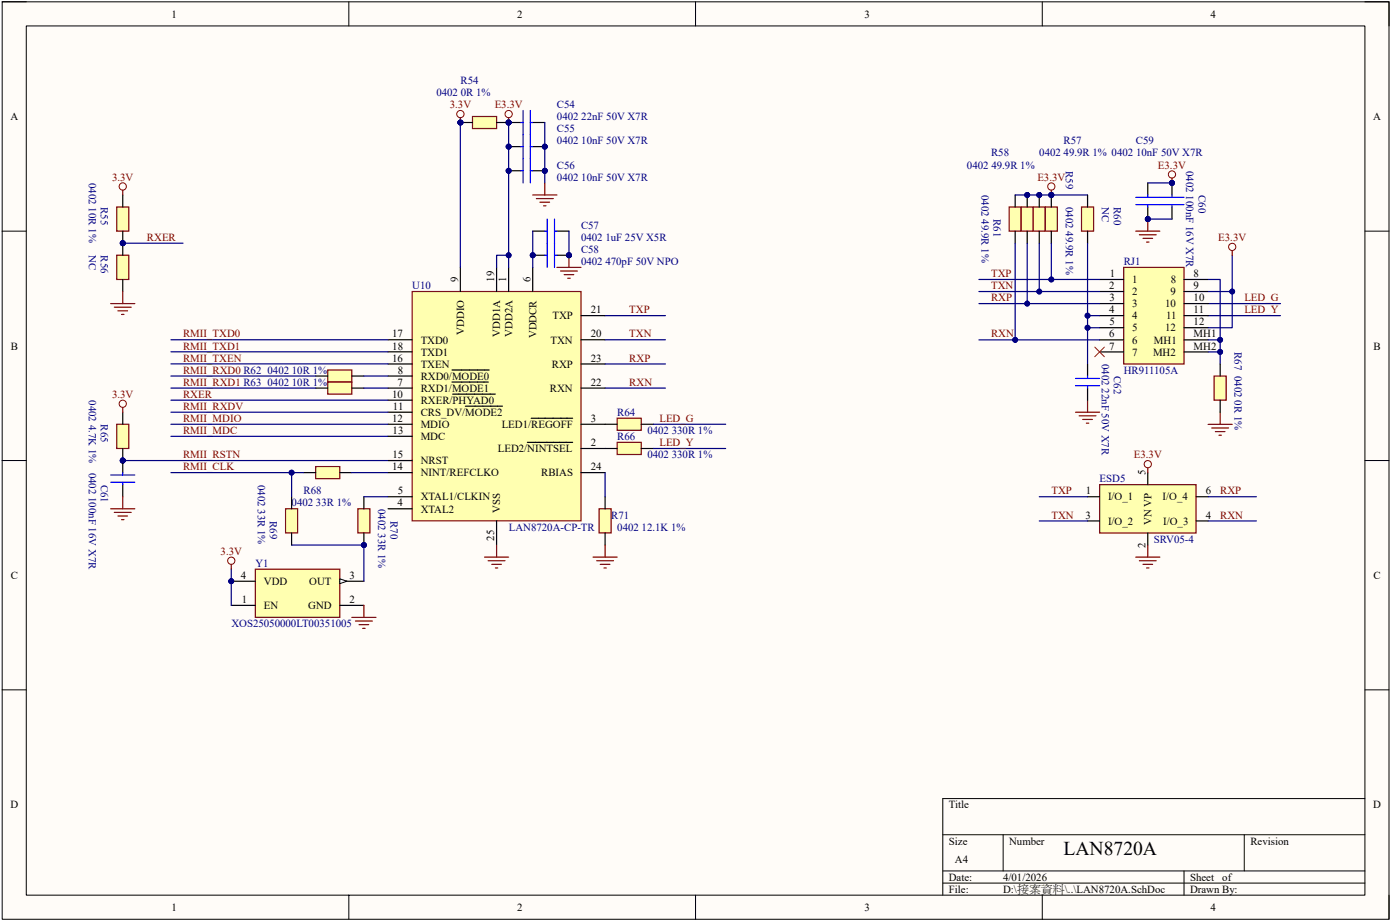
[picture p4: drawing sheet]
<svg xmlns="http://www.w3.org/2000/svg" width="295mm" height="194mm" viewBox="0 0 295 194" stroke-linecap="round" stroke-linejoin="round" font-family="sans-serif">
<path d="M.5 .4h292.4v193.2h-292.4z" fill="#fffcf8"/>
<path d="M.5 .4h292.4v193.2h-292.4z" fill="none" stroke="#000" stroke-width=".21"/>
<path d="M5.5 5.5h282.3v183.1h-282.3z" fill="#fffcf8"/>
<g fill="none" stroke="#000" stroke-width=".21">
<path d="M.4 .4h5.1M5.5 5.5h282.3v183.1h-282.3zM73.5 .4v5.1M146.7 .4v5.1M219.8 .4v5.1M287.8 .4h5.1v5.1M.4 48.7h5.1M287.8 48.7h5.1M.4 97h5.1M287.8 97h5.1M.4 145.3h5.1M287.8 145.3h5.1"/>
<path d="M198.8 175.8h89M211.5 175.8v7.7M262.4 175.8v7.7M287.8 168.2h-89v20.4M73.5 188.6v5M146.7 188.6v5M198.8 183.5h89M198.8 186h89M219.8 188.6v5M249.7 183.5v5.1M292.9 188.6v5"/>
</g>
<path d="M86.9 61.4h35.6v48.3h-35.6z" fill="#ffffb0"/>
<path d="M86.9 61.4h35.6v48.3h-35.6z" fill="none" stroke="#800000" stroke-width=".25"/>
<g fill="none" stroke="#000" stroke-width=".25">
<path d="M97.1 56.3v5.1M104.7 56.3v5.1M107.2 56.3v5.1M112.3 56.3v5.1M81.8 79.2h5.1M81.8 74.1h5.1M81.8 71.6h5.1M81.8 76.7h5.1M95.3 77.9h7.8M122.5 71.6h5.1M122.5 76.7h5.1M122.5 66.5h5.1"/>
<path d="M81.8 89.4h5.1M81.8 81.7h5.1M81.8 84.3h5.1M81.8 86.8h5.1M81.8 97h5.1M81.8 99.6h5.1M81.8 91.9h5.1M95.3 80.5h7.6M95.5 83h8.9M98.1 85.6h7.8M111.2 93.2h9.5M112 88.1h8.7"/>
<path d="M122.5 94.5h5.1M122.5 89.4h5.1M122.5 81.7h5.1M122.5 99.6h5.1M81.8 107.2h5.1M81.8 104.6h5.1M104.7 109.7v5.1"/>
</g>
<path d="M126.3 107.2h2.6v5.1h-2.6z" fill="#ffffb0"/>
<path d="M102.2 117.4h5M102.9 118.1h3.6M103.7 118.9h2M104.5 119.6h.5M104.7 114.8v2.6M125 117.4h5.1M125.8 118.1h3.6M126.3 107.2h2.6v5.1h-2.6zM126.6 118.9h2M127.3 119.6h.5M127.6 114.8v2.6" fill="none" stroke="#800000" stroke-width=".25"/>
<path d="M127.6 104.6v2.6M127.6 112.3v2.5" fill="none" stroke="#000" stroke-width=".25"/>
<path d="M127.6 99.6v5" fill="none" stroke="#000080" stroke-width=".25"/>
<path d="M130.1 93.2h5.1v2.5h-5.1z" fill="#ffffb0"/>
<path d="M130.1 93.2h5.1v2.5h-5.1z" fill="none" stroke="#800000" stroke-width=".25"/>
<path d="M127.6 94.5h2.5M135.2 94.5h2.6" fill="none" stroke="#000" stroke-width=".25"/>
<path d="M130.1 88.1h5.1v2.5h-5.1z" fill="#ffffb0"/>
<path d="M130.1 88.1h5.1v2.5h-5.1z" fill="none" stroke="#800000" stroke-width=".25"/>
<path d="M127.6 89.4h2.5M135.2 89.4h2.6" fill="none" stroke="#000" stroke-width=".25"/>
<path d="M127.6 66.5h12.7M127.6 76.7h12.7M127.6 71.6h12.7M254.7 63.9h15.3M254.7 66.5h15.3M127.6 81.7h12.7M137.8 89.4h15.2M137.8 94.5h15.2" fill="none" stroke="#000080" stroke-width=".25"/>
<path d="M236.9 56.3h12.8v20.4h-12.8z" fill="#ffffb0"/>
<path d="M236.9 56.3h12.8v20.4h-12.8z" fill="none" stroke="#800000" stroke-width=".25"/>
<g fill="none" stroke="#000" stroke-width=".25">
<path d="M231.9 58.9h5M249.7 58.9h5M231.9 61.4h5M231.9 63.9h5M231.9 66.5h5M231.9 69h5M231.9 71.6h5M231.9 74.1h5M249.7 61.4h5M249.7 63.9h5M249.7 66.5h5M249.7 69h5"/>
<path d="M249.7 71.6h5M249.7 74.1h5"/>
</g>
<path d="M259.8 53.8v15.2h-5.1" fill="none" stroke="#000080" stroke-width=".25"/>
<circle cx="259.8" cy="61.4" r=".51" fill="#000080"/>
<circle cx="259.8" cy="61.4" r=".51" fill="none" stroke="#000080" stroke-width=".21"/>
<path d="M254.7 61.4h5.1" fill="none" stroke="#000080" stroke-width=".25"/>
<circle cx="259.8" cy="61.4" r=".51" fill="#000080"/>
<circle cx="259.8" cy="61.4" r=".51" fill="none" stroke="#000080" stroke-width=".21"/>
<path d="M254.7 58.9h2.6v17.8" fill="none" stroke="#000080" stroke-width=".25"/>
<circle cx="257.3" cy="71.6" r=".51" fill="#000080"/>
<circle cx="257.3" cy="71.6" r=".51" fill="none" stroke="#000080" stroke-width=".21"/>
<circle cx="257.3" cy="74.1" r=".51" fill="#000080"/>
<circle cx="257.3" cy="74.1" r=".51" fill="none" stroke="#000080" stroke-width=".21"/>
<path d="M254.7 89.4h5.1M255.5 90.2h3.6M256.3 90.9h2M257 91.7h.5M257.3 86.8v2.6" fill="none" stroke="#800000" stroke-width=".25"/>
<path d="M254.7 71.6h2.6" fill="none" stroke="#000080" stroke-width=".25"/>
<circle cx="257.3" cy="71.6" r=".51" fill="#000080"/>
<circle cx="257.3" cy="71.6" r=".51" fill="none" stroke="#000080" stroke-width=".21"/>
<path d="M254.7 74.1h2.6" fill="none" stroke="#000080" stroke-width=".25"/>
<circle cx="257.3" cy="74.1" r=".51" fill="#000080"/>
<circle cx="257.3" cy="74.1" r=".51" fill="none" stroke="#000080" stroke-width=".21"/>
<path d="M206.4 61.4h25.5" fill="none" stroke="#000080" stroke-width=".25"/>
<circle cx="219.1" cy="61.4" r=".51" fill="#000080"/>
<circle cx="219.1" cy="61.4" r=".51" fill="none" stroke="#000080" stroke-width=".21"/>
<path d="M206.4 63.9h25.5" fill="none" stroke="#000080" stroke-width=".25"/>
<circle cx="216.6" cy="63.9" r=".51" fill="#000080"/>
<circle cx="216.6" cy="63.9" r=".51" fill="none" stroke="#000080" stroke-width=".21"/>
<path d="M206.4 71.6h25.5" fill="none" stroke="#000080" stroke-width=".25"/>
<circle cx="214.1" cy="71.6" r=".51" fill="#000080"/>
<circle cx="214.1" cy="71.6" r=".51" fill="none" stroke="#000080" stroke-width=".21"/>
<path d="M256 79.2h2.5v5.1h-2.5z" fill="#ffffb0"/>
<path d="M256 79.2h2.5v5.1h-2.5z" fill="none" stroke="#800000" stroke-width=".25"/>
<path d="M257.3 76.7v2.5M257.3 84.3v2.5" fill="none" stroke="#000" stroke-width=".25"/>
<path d="M212.8 43.6h2.5v5.1h-2.5z" fill="#ffffb0"/>
<path d="M212.8 43.6h2.5v5.1h-2.5z" fill="none" stroke="#800000" stroke-width=".25"/>
<path d="M214.1 41.1v2.5M214.1 48.7v2.5" fill="none" stroke="#000" stroke-width=".25"/>
<circle cx="216.6" cy="41.1" r=".51" fill="#000080"/>
<circle cx="216.6" cy="41.1" r=".51" fill="none" stroke="#000080" stroke-width=".21"/>
<path d="M215.3 43.6h2.6v5.1h-2.6z" fill="#ffffb0"/>
<path d="M215.3 43.6h2.6v5.1h-2.6z" fill="none" stroke="#800000" stroke-width=".25"/>
<path d="M216.6 41.1v2.5" fill="none" stroke="#000" stroke-width=".25"/>
<circle cx="216.6" cy="41.1" r=".51" fill="#000080"/>
<circle cx="216.6" cy="41.1" r=".51" fill="none" stroke="#000080" stroke-width=".21"/>
<path d="M216.6 48.7v2.5" fill="none" stroke="#000" stroke-width=".25"/>
<circle cx="219.1" cy="41.1" r=".51" fill="#000080"/>
<circle cx="219.1" cy="41.1" r=".51" fill="none" stroke="#000080" stroke-width=".21"/>
<path d="M217.9 43.6h2.5v5.1h-2.5z" fill="#ffffb0"/>
<path d="M217.9 43.6h2.5v5.1h-2.5z" fill="none" stroke="#800000" stroke-width=".25"/>
<path d="M219.1 41.1v2.5" fill="none" stroke="#000" stroke-width=".25"/>
<circle cx="219.1" cy="41.1" r=".51" fill="#000080"/>
<circle cx="219.1" cy="41.1" r=".51" fill="none" stroke="#000080" stroke-width=".21"/>
<path d="M219.1 48.7v2.5" fill="none" stroke="#000" stroke-width=".25"/>
<circle cx="221.7" cy="41.1" r=".51" fill="#000080"/>
<circle cx="221.7" cy="41.1" r=".51" fill="none" stroke="#000080" stroke-width=".21"/>
<path d="M220.4 43.6h2.5v5.1h-2.5z" fill="#ffffb0"/>
<path d="M220.4 43.6h2.5v5.1h-2.5z" fill="none" stroke="#800000" stroke-width=".25"/>
<path d="M221.7 41.1v2.5" fill="none" stroke="#000" stroke-width=".25"/>
<circle cx="221.7" cy="41.1" r=".51" fill="#000080"/>
<circle cx="221.7" cy="41.1" r=".51" fill="none" stroke="#000080" stroke-width=".21"/>
<path d="M221.7 48.7v2.5" fill="none" stroke="#000" stroke-width=".25"/>
<path d="M214.1 41.1h7.6" fill="none" stroke="#000080" stroke-width=".25"/>
<circle cx="216.6" cy="41.1" r=".51" fill="#000080"/>
<circle cx="216.6" cy="41.1" r=".51" fill="none" stroke="#000080" stroke-width=".21"/>
<circle cx="219.1" cy="41.1" r=".51" fill="#000080"/>
<circle cx="219.1" cy="41.1" r=".51" fill="none" stroke="#000080" stroke-width=".21"/>
<circle cx="221.7" cy="41.1" r=".51" fill="#000080"/>
<circle cx="221.7" cy="41.1" r=".51" fill="none" stroke="#000080" stroke-width=".21"/>
<path d="M221.7 51.2v7.7" fill="none" stroke="#000080" stroke-width=".25"/>
<circle cx="221.7" cy="58.9" r=".51" fill="#000080"/>
<circle cx="221.7" cy="58.9" r=".51" fill="none" stroke="#000080" stroke-width=".21"/>
<path d="M219.1 51.2v10.2" fill="none" stroke="#000080" stroke-width=".25"/>
<circle cx="219.1" cy="61.4" r=".51" fill="#000080"/>
<circle cx="219.1" cy="61.4" r=".51" fill="none" stroke="#000080" stroke-width=".21"/>
<path d="M216.6 51.2v12.7" fill="none" stroke="#000080" stroke-width=".25"/>
<circle cx="216.6" cy="63.9" r=".51" fill="#000080"/>
<circle cx="216.6" cy="63.9" r=".51" fill="none" stroke="#000080" stroke-width=".21"/>
<path d="M214.1 51.2v20.4" fill="none" stroke="#000080" stroke-width=".25"/>
<circle cx="214.1" cy="71.6" r=".51" fill="#000080"/>
<circle cx="214.1" cy="71.6" r=".51" fill="none" stroke="#000080" stroke-width=".21"/>
<circle cx="242" cy="46.1" r=".51" fill="#000080"/>
<circle cx="242" cy="46.1" r=".51" fill="none" stroke="#000080" stroke-width=".21"/>
<path d="M242 43.6v2.5" fill="none" stroke="#000" stroke-width=".25"/>
<circle cx="242" cy="46.1" r=".51" fill="#000080"/>
<circle cx="242" cy="46.1" r=".51" fill="none" stroke="#000080" stroke-width=".21"/>
<path d="M242 38.5v2.6" fill="none" stroke="#000" stroke-width=".25"/>
<path d="M239.5 43.1h5.1M239.5 41.6h5.1M242 41.1v.5M242 43.1v.5" fill="none" stroke="#00f" stroke-width=".25"/>
<path d="M239.5 48.7h5.1M240.2 49.4h3.6M241 50.2h2M241.8 51h.5M242 46.1v2.6" fill="none" stroke="#800000" stroke-width=".25"/>
<circle cx="242" cy="46.1" r=".51" fill="#000080"/>
<circle cx="242" cy="46.1" r=".51" fill="none" stroke="#000080" stroke-width=".21"/>
<circle cx="114.9" cy="36" r=".52" fill="#000080"/>
<circle cx="114.9" cy="36" r=".52" fill="none" stroke="#000080" stroke-width=".21"/>
<circle cx="107.3" cy="36" r=".51" fill="#000080"/>
<circle cx="107.3" cy="36" r=".51" fill="none" stroke="#000080" stroke-width=".21"/>
<path d="M112.3 36h2.6" fill="none" stroke="#000" stroke-width=".25"/>
<circle cx="114.9" cy="36" r=".52" fill="#000080"/>
<circle cx="114.9" cy="36" r=".52" fill="none" stroke="#000080" stroke-width=".21"/>
<path d="M107.2 36h2.6" fill="none" stroke="#000" stroke-width=".25"/>
<circle cx="107.3" cy="36" r=".51" fill="#000080"/>
<circle cx="107.3" cy="36" r=".51" fill="none" stroke="#000080" stroke-width=".21"/>
<path d="M109.8 36h.5M110.3 33.4v5.1M111.8 33.4v5.1M111.8 36h.5" fill="none" stroke="#00f" stroke-width=".25"/>
<circle cx="114.9" cy="30.9" r=".51" fill="#000080"/>
<circle cx="114.9" cy="30.9" r=".51" fill="none" stroke="#000080" stroke-width=".21"/>
<circle cx="107.2" cy="30.9" r=".51" fill="#000080"/>
<circle cx="107.2" cy="30.9" r=".51" fill="none" stroke="#000080" stroke-width=".21"/>
<path d="M112.3 30.9h2.6" fill="none" stroke="#000" stroke-width=".25"/>
<circle cx="114.9" cy="30.9" r=".51" fill="#000080"/>
<circle cx="114.9" cy="30.9" r=".51" fill="none" stroke="#000080" stroke-width=".21"/>
<path d="M107.2 30.9h2.6" fill="none" stroke="#000" stroke-width=".25"/>
<circle cx="107.2" cy="30.9" r=".51" fill="#000080"/>
<circle cx="107.2" cy="30.9" r=".51" fill="none" stroke="#000080" stroke-width=".21"/>
<path d="M109.8 30.9h.5M110.3 28.3v5.1M111.8 28.3v5.1M111.8 30.9h.5" fill="none" stroke="#00f" stroke-width=".25"/>
<circle cx="107.2" cy="25.8" r=".51" fill="#000080"/>
<circle cx="107.2" cy="25.8" r=".51" fill="none" stroke="#000080" stroke-width=".21"/>
<path d="M107.2 25.8h2.6M112.3 25.8h2.6" fill="none" stroke="#000" stroke-width=".25"/>
<circle cx="107.2" cy="25.8" r=".51" fill="#000080"/>
<circle cx="107.2" cy="25.8" r=".51" fill="none" stroke="#000080" stroke-width=".21"/>
<path d="M109.8 25.8h.5M110.3 23.3v5M111.8 23.3v5M111.8 25.8h.5" fill="none" stroke="#00f" stroke-width=".25"/>
<path d="M107.2 25.8v30.5" fill="none" stroke="#000080" stroke-width=".25"/>
<circle cx="107.2" cy="25.8" r=".51" fill="#000080"/>
<circle cx="107.2" cy="25.8" r=".51" fill="none" stroke="#000080" stroke-width=".21"/>
<circle cx="107.2" cy="30.9" r=".51" fill="#000080"/>
<circle cx="107.2" cy="30.9" r=".51" fill="none" stroke="#000080" stroke-width=".21"/>
<circle cx="107.3" cy="36" r=".51" fill="#000080"/>
<circle cx="107.3" cy="36" r=".51" fill="none" stroke="#000080" stroke-width=".21"/>
<circle cx="107.2" cy="53.8" r=".51" fill="#000080"/>
<circle cx="107.2" cy="53.8" r=".51" fill="none" stroke="#000080" stroke-width=".21"/>
<path d="M107.2 53.8h-2.5v2.5" fill="none" stroke="#000080" stroke-width=".25"/>
<circle cx="107.2" cy="53.8" r=".51" fill="#000080"/>
<circle cx="107.2" cy="53.8" r=".51" fill="none" stroke="#000080" stroke-width=".21"/>
<path d="M114.9 38.5v2.6M112.3 41.1h5.1M113.1 41.8h3.6M113.9 42.6h2M114.6 43.4h.5" fill="none" stroke="#800000" stroke-width=".25"/>
<path d="M114.9 25.8v12.7" fill="none" stroke="#000080" stroke-width=".25"/>
<circle cx="114.9" cy="30.9" r=".51" fill="#000080"/>
<circle cx="114.9" cy="30.9" r=".51" fill="none" stroke="#000080" stroke-width=".21"/>
<circle cx="114.9" cy="36" r=".52" fill="#000080"/>
<circle cx="114.9" cy="36" r=".52" fill="none" stroke="#000080" stroke-width=".21"/>
<circle cx="97.1" cy="25.8" r=".51" fill="#000080"/>
<circle cx="97.1" cy="25.8" r=".51" fill="none" stroke="#000080" stroke-width=".21"/>
<circle cx="107.2" cy="25.8" r=".51" fill="#000080"/>
<circle cx="107.2" cy="25.8" r=".51" fill="none" stroke="#000080" stroke-width=".21"/>
<path d="M99.6 24.5h5.1v2.6h-5.1z" fill="#ffffb0"/>
<path d="M99.6 24.5h5.1v2.6h-5.1z" fill="none" stroke="#800000" stroke-width=".25"/>
<path d="M97.1 25.8h2.5" fill="none" stroke="#000" stroke-width=".25"/>
<circle cx="97.1" cy="25.8" r=".51" fill="#000080"/>
<circle cx="97.1" cy="25.8" r=".51" fill="none" stroke="#000080" stroke-width=".21"/>
<path d="M104.7 25.8h2.5" fill="none" stroke="#000" stroke-width=".25"/>
<circle cx="107.2" cy="25.8" r=".51" fill="#000080"/>
<circle cx="107.2" cy="25.8" r=".51" fill="none" stroke="#000080" stroke-width=".21"/>
<path d="M112.3 48.7h2.6M117.4 48.7h2.6" fill="none" stroke="#000" stroke-width=".25"/>
<path d="M114.9 48.7h.5M115.4 46.1v5.1M116.9 46.1v5.1M116.9 48.7h.5" fill="none" stroke="#00f" stroke-width=".25"/>
<circle cx="120" cy="53.8" r=".51" fill="#000080"/>
<circle cx="120" cy="53.8" r=".51" fill="none" stroke="#000080" stroke-width=".21"/>
<circle cx="112.3" cy="53.8" r=".51" fill="#000080"/>
<circle cx="112.3" cy="53.8" r=".51" fill="none" stroke="#000080" stroke-width=".21"/>
<path d="M117.4 53.8h2.6" fill="none" stroke="#000" stroke-width=".25"/>
<circle cx="120" cy="53.8" r=".51" fill="#000080"/>
<circle cx="120" cy="53.8" r=".51" fill="none" stroke="#000080" stroke-width=".21"/>
<path d="M112.3 53.8h2.6" fill="none" stroke="#000" stroke-width=".25"/>
<circle cx="112.3" cy="53.8" r=".51" fill="#000080"/>
<circle cx="112.3" cy="53.8" r=".51" fill="none" stroke="#000080" stroke-width=".21"/>
<path d="M114.9 53.8h.5M115.4 51.2v5.1M116.9 51.2v5.1M116.9 53.8h.5" fill="none" stroke="#00f" stroke-width=".25"/>
<path d="M112.3 48.7v7.6" fill="none" stroke="#000080" stroke-width=".25"/>
<circle cx="112.3" cy="53.8" r=".51" fill="#000080"/>
<circle cx="112.3" cy="53.8" r=".51" fill="none" stroke="#000080" stroke-width=".21"/>
<path d="M117.4 56.3h5.1M118.2 57.1h3.5M119 57.9h2M119.7 58.6h.5M120 53.8v2.5" fill="none" stroke="#800000" stroke-width=".25"/>
<circle cx="120" cy="53.8" r=".51" fill="#000080"/>
<circle cx="120" cy="53.8" r=".51" fill="none" stroke="#000080" stroke-width=".21"/>
<path d="M120 48.7v5.1" fill="none" stroke="#000080" stroke-width=".25"/>
<circle cx="120" cy="53.8" r=".51" fill="#000080"/>
<circle cx="120" cy="53.8" r=".51" fill="none" stroke="#000080" stroke-width=".21"/>
<path d="M97.1 25.8v30.5" fill="none" stroke="#000080" stroke-width=".25"/>
<circle cx="97.1" cy="25.8" r=".51" fill="#000080"/>
<circle cx="97.1" cy="25.8" r=".51" fill="none" stroke="#000080" stroke-width=".21"/>
<circle cx="97.1" cy="24" r=".77" fill="none" stroke="#800000" stroke-width=".21"/>
<path d="M97.1 24.8v1" fill="none" stroke="#800000" stroke-width=".25"/>
<circle cx="97.1" cy="25.8" r=".51" fill="#000080"/>
<circle cx="97.1" cy="25.8" r=".51" fill="none" stroke="#000080" stroke-width=".21"/>
<circle cx="247.1" cy="38.5" r=".51" fill="#000080"/>
<circle cx="247.1" cy="38.5" r=".51" fill="none" stroke="#000080" stroke-width=".21"/>
<path d="M247.1 38.5v2.6M247.1 43.6v2.5" fill="none" stroke="#000" stroke-width=".25"/>
<circle cx="247.1" cy="38.5" r=".51" fill="#000080"/>
<circle cx="247.1" cy="38.5" r=".51" fill="none" stroke="#000080" stroke-width=".21"/>
<path d="M244.6 43.1h5.1M244.6 41.6h5.1M247.1 41.1v.5M247.1 43.1v.5" fill="none" stroke="#00f" stroke-width=".25"/>
<path d="M242 38.5h5.1" fill="none" stroke="#000080" stroke-width=".25"/>
<circle cx="247.1" cy="38.5" r=".51" fill="#000080"/>
<circle cx="247.1" cy="38.5" r=".51" fill="none" stroke="#000080" stroke-width=".21"/>
<path d="M242 46.1h5.1" fill="none" stroke="#000080" stroke-width=".25"/>
<circle cx="242" cy="46.1" r=".51" fill="#000080"/>
<circle cx="242" cy="46.1" r=".51" fill="none" stroke="#000080" stroke-width=".21"/>
<circle cx="48.8" cy="122.4" r=".51" fill="#000080"/>
<circle cx="48.8" cy="122.4" r=".51" fill="none" stroke="#000080" stroke-width=".21"/>
<path d="M53.8 119.9h17.8v10.2h-17.8z" fill="#ffffb0"/>
<path d="M53.8 119.9h17.8v10.2h-17.8z" fill="none" stroke="#800000" stroke-width=".25"/>
<path d="M48.8 127.5h5M48.8 122.4h5" fill="none" stroke="#000" stroke-width=".25"/>
<circle cx="48.8" cy="122.4" r=".51" fill="#000080"/>
<circle cx="48.8" cy="122.4" r=".51" fill="none" stroke="#000080" stroke-width=".21"/>
<path d="M71.6 122.4h5.1" fill="none" stroke="#000" stroke-width=".25"/>
<path d="M71.6 121.9l1.6 .5-1.6 .5z" fill="#f8fcff"/>
<path d="M71.6 121.9l1.6 .5-1.6 .5z" fill="none" stroke="#000" stroke-width=".21"/>
<path d="M71.6 127.5h5.1" fill="none" stroke="#000" stroke-width=".25"/>
<circle cx="76.7" cy="114.8" r=".51" fill="#000080"/>
<circle cx="76.7" cy="114.8" r=".51" fill="none" stroke="#000080" stroke-width=".21"/>
<path d="M75.5 107.2h2.5v5.1h-2.5z" fill="#ffffb0"/>
<path d="M75.5 107.2h2.5v5.1h-2.5z" fill="none" stroke="#800000" stroke-width=".25"/>
<path d="M76.7 104.6v2.6M76.7 112.3v2.5" fill="none" stroke="#000" stroke-width=".25"/>
<circle cx="76.7" cy="114.8" r=".51" fill="#000080"/>
<circle cx="76.7" cy="114.8" r=".51" fill="none" stroke="#000080" stroke-width=".21"/>
<path d="M74.2 130.1h5.1M74.9 130.8h3.6M75.7 131.6h2M76.5 132.4h.5M76.7 127.5v2.6" fill="none" stroke="#800000" stroke-width=".25"/>
<path d="M48.8 119.9v7.6M76.7 104.6h5.1" fill="none" stroke="#000080" stroke-width=".25"/>
<circle cx="48.8" cy="122.4" r=".51" fill="#000080"/>
<circle cx="48.8" cy="122.4" r=".51" fill="none" stroke="#000080" stroke-width=".21"/>
<circle cx="48.8" cy="118.1" r=".76" fill="none" stroke="#800000" stroke-width=".21"/>
<path d="M48.8 118.9v1" fill="none" stroke="#800000" stroke-width=".25"/>
<path d="M36 71.6h45.8M36 74.1h45.8M36 76.6h45.8" fill="none" stroke="#000080" stroke-width=".25"/>
<path d="M69.1 77.9h5.1v2.6h-5.1z" fill="#ffffb0"/>
<path d="M69.1 77.9h5.1v2.6h-5.1z" fill="none" stroke="#800000" stroke-width=".25"/>
<path d="M66.6 79.2h2.5M74.2 79.2h2.5" fill="none" stroke="#000" stroke-width=".25"/>
<path d="M69.1 80.5h5.1v2.5h-5.1z" fill="#ffffb0"/>
<path d="M69.1 80.5h5.1v2.5h-5.1z" fill="none" stroke="#800000" stroke-width=".25"/>
<path d="M66.6 81.7h2.5M74.2 81.7h2.5" fill="none" stroke="#000" stroke-width=".25"/>
<path d="M36 79.2h30.6M76.7 79.2h5.1M36 91.9h45.8M36 81.7h30.6M76.7 81.7h5.1" fill="none" stroke="#000080" stroke-width=".25"/>
<path d="M231.9 102.1h20.3v10.2h-20.3z" fill="#ffffb0"/>
<path d="M231.9 102.1h20.3v10.2h-20.3zM239.5 117.4h5.1M240.2 118.1h3.6M241 118.9h2M241.8 119.6h.5M242 114.8v2.6" fill="none" stroke="#800000" stroke-width=".25"/>
<path d="M242 99.6v2.5M229.3 104.6h2.6M229.3 109.7h2.6M242 112.3v2.5M252.2 104.6h2.5M252.2 109.7h2.5" fill="none" stroke="#000" stroke-width=".25"/>
<path d="M25.9 97h55.9M36 89.4h45.8M36 86.8h45.8M219.1 104.6h10.2M219.1 109.7h10.2M254.7 104.6h10.2M254.7 109.7h10.2" fill="none" stroke="#000080" stroke-width=".25"/>
<circle cx="25.9" cy="97" r=".51" fill="#000080"/>
<circle cx="25.9" cy="97" r=".51" fill="none" stroke="#000080" stroke-width=".21"/>
<g fill="none" stroke="#800000" stroke-width=".21">
<circle cx="247.1" cy="36.7" r=".76"/>
<circle cx="259.8" cy="52" r=".76"/>
</g>
<path d="M247.1 37.5v1M259.8 52.8v1" fill="none" stroke="#800000" stroke-width=".25"/>
<circle cx="247.1" cy="38.5" r=".51" fill="#000080"/>
<circle cx="247.1" cy="38.5" r=".51" fill="none" stroke="#000080" stroke-width=".21"/>
<circle cx="221.7" cy="39.3" r=".76" fill="none" stroke="#800000" stroke-width=".21"/>
<path d="M221.7 40.1v1" fill="none" stroke="#800000" stroke-width=".25"/>
<circle cx="221.7" cy="41.1" r=".51" fill="#000080"/>
<circle cx="221.7" cy="41.1" r=".51" fill="none" stroke="#000080" stroke-width=".21"/>
<g fill="none" stroke="#800000" stroke-width=".21">
<circle cx="107.2" cy="24" r=".76"/>
<circle cx="242" cy="97.8" r=".76"/>
</g>
<path d="M107.2 24.8v1M226.8 86.8h5.1M227.5 87.6h3.6M228.3 88.4h2M229.1 89.1h.5M229.3 84.3v2.5M242 98.5v1.1" fill="none" stroke="#800000" stroke-width=".25"/>
<circle cx="107.2" cy="25.8" r=".51" fill="#000080"/>
<circle cx="107.2" cy="25.8" r=".51" fill="none" stroke="#000080" stroke-width=".21"/>
<path d="M66.6 98.3h5v2.5h-5z" fill="#ffffb0"/>
<path d="M66.6 98.3h5v2.5h-5z" fill="none" stroke="#800000" stroke-width=".25"/>
<path d="M64 99.6h2.6M71.6 99.6h2.6" fill="none" stroke="#000" stroke-width=".25"/>
<path d="M60.2 107.2h2.6v5.1h-2.6z" fill="#ffffb0"/>
<path d="M60.2 107.2h2.6v5.1h-2.6z" fill="none" stroke="#800000" stroke-width=".25"/>
<path d="M61.5 104.6v2.6M61.5 112.3v2.5" fill="none" stroke="#000" stroke-width=".25"/>
<path d="M36 99.6h28" fill="none" stroke="#000080" stroke-width=".25"/>
<circle cx="61.5" cy="99.6" r=".51" fill="#000080"/>
<circle cx="61.5" cy="99.6" r=".51" fill="none" stroke="#000080" stroke-width=".21"/>
<path d="M61.5 99.6v5M74.2 99.6h7.6" fill="none" stroke="#000080" stroke-width=".25"/>
<circle cx="61.5" cy="99.6" r=".51" fill="#000080"/>
<circle cx="61.5" cy="99.6" r=".51" fill="none" stroke="#000080" stroke-width=".21"/>
<path d="M61.5 114.8h15.2v7.6" fill="none" stroke="#000080" stroke-width=".25"/>
<circle cx="76.7" cy="114.8" r=".51" fill="#000080"/>
<circle cx="76.7" cy="114.8" r=".51" fill="none" stroke="#000080" stroke-width=".21"/>
<circle cx="25.9" cy="97" r=".51" fill="#000080"/>
<circle cx="25.9" cy="97" r=".51" fill="none" stroke="#000080" stroke-width=".21"/>
<path d="M24.6 89.4h2.6v5.1h-2.6z" fill="#ffffb0"/>
<path d="M24.6 89.4h2.6v5.1h-2.6z" fill="none" stroke="#800000" stroke-width=".25"/>
<path d="M25.9 94.5v2.5" fill="none" stroke="#000" stroke-width=".25"/>
<circle cx="25.9" cy="97" r=".51" fill="#000080"/>
<circle cx="25.9" cy="97" r=".51" fill="none" stroke="#000080" stroke-width=".21"/>
<path d="M25.9 86.8v2.6" fill="none" stroke="#000" stroke-width=".25"/>
<circle cx="25.9" cy="97" r=".51" fill="#000080"/>
<circle cx="25.9" cy="97" r=".51" fill="none" stroke="#000080" stroke-width=".21"/>
<path d="M25.9 97v2.6M25.9 102.1v2.5" fill="none" stroke="#000" stroke-width=".25"/>
<circle cx="25.9" cy="97" r=".51" fill="#000080"/>
<circle cx="25.9" cy="97" r=".51" fill="none" stroke="#000080" stroke-width=".21"/>
<path d="M25.9 99.6v.5M23.3 101.6h5.1M23.3 100.1h5.1M25.9 101.6v.5" fill="none" stroke="#00f" stroke-width=".25"/>
<path d="M25.9 85.8v1M23.3 107.2h5.1M24.1 107.9h3.6M24.9 108.7h2M25.6 109.5h.5M25.9 104.6v2.6" fill="none" stroke="#800000" stroke-width=".25"/>
<circle cx="25.9" cy="85.1" r=".76" fill="none" stroke="#800000" stroke-width=".21"/>
<path d="M206.4 58.9h25.5" fill="none" stroke="#000080" stroke-width=".25"/>
<circle cx="221.7" cy="58.9" r=".51" fill="#000080"/>
<circle cx="221.7" cy="58.9" r=".51" fill="none" stroke="#000080" stroke-width=".21"/>
<path d="M229.3 76.7v2.5M229.3 81.7v2.6" fill="none" stroke="#000" stroke-width=".25"/>
<path d="M226.8 79.7h5.1M229.3 79.2v.5M226.8 81.2h5.1M229.3 81.2v.5" fill="none" stroke="#00f" stroke-width=".25"/>
<path d="M231.9 69h-2.6v7.7" fill="none" stroke="#000080" stroke-width=".25"/>
<circle cx="229.3" cy="69" r=".51" fill="#000080"/>
<circle cx="229.3" cy="69" r=".51" fill="none" stroke="#000080" stroke-width=".21"/>
<path d="M230.8 73.1l2.1 2M232.9 73.1l-2.1 2" fill="none" stroke="#f00" stroke-width=".21"/>
<path d="M36 84.3h45.8" fill="none" stroke="#000080" stroke-width=".25"/>
<circle cx="25.9" cy="51.2" r=".51" fill="#000080"/>
<circle cx="25.9" cy="51.2" r=".51" fill="none" stroke="#000080" stroke-width=".21"/>
<path d="M24.6 43.6h2.6v5.1h-2.6z" fill="#ffffb0"/>
<path d="M24.6 43.6h2.6v5.1h-2.6z" fill="none" stroke="#800000" stroke-width=".25"/>
<path d="M25.9 48.7v2.5" fill="none" stroke="#000" stroke-width=".25"/>
<circle cx="25.9" cy="51.2" r=".51" fill="#000080"/>
<circle cx="25.9" cy="51.2" r=".51" fill="none" stroke="#000080" stroke-width=".21"/>
<path d="M25.9 41.1v2.5" fill="none" stroke="#000" stroke-width=".25"/>
<circle cx="25.9" cy="51.2" r=".51" fill="#000080"/>
<circle cx="25.9" cy="51.2" r=".51" fill="none" stroke="#000080" stroke-width=".21"/>
<path d="M24.6 53.8h2.6v5.1h-2.6z" fill="#ffffb0"/>
<path d="M24.6 53.8h2.6v5.1h-2.6z" fill="none" stroke="#800000" stroke-width=".25"/>
<path d="M25.9 51.2v2.6M25.9 58.9v2.5" fill="none" stroke="#000" stroke-width=".25"/>
<circle cx="25.9" cy="51.2" r=".51" fill="#000080"/>
<circle cx="25.9" cy="51.2" r=".51" fill="none" stroke="#000080" stroke-width=".21"/>
<circle cx="25.9" cy="39.3" r=".77" fill="none" stroke="#800000" stroke-width=".21"/>
<path d="M25.9 40.1v1M23.3 63.9h5.1M24.1 64.7h3.6M24.9 65.5h2M25.6 66.2h.5M25.9 61.4v2.5" fill="none" stroke="#800000" stroke-width=".25"/>
<path d="M25.9 51.2h12.7" fill="none" stroke="#000080" stroke-width=".25"/>
<circle cx="25.9" cy="51.2" r=".51" fill="#000080"/>
<circle cx="25.9" cy="51.2" r=".51" fill="none" stroke="#000080" stroke-width=".21"/>
<path d="M228 43.6h2.6v5.1h-2.6z" fill="#ffffb0"/>
<path d="M228 43.6h2.6v5.1h-2.6z" fill="none" stroke="#800000" stroke-width=".25"/>
<path d="M229.3 41.1v2.5M229.3 48.7v2.5" fill="none" stroke="#000" stroke-width=".25"/>
<path d="M229.3 51.2v17.8" fill="none" stroke="#000080" stroke-width=".25"/>
<circle cx="229.3" cy="66.5" r=".51" fill="#000080"/>
<circle cx="229.3" cy="66.5" r=".51" fill="none" stroke="#000080" stroke-width=".21"/>
<circle cx="229.3" cy="69" r=".51" fill="#000080"/>
<circle cx="229.3" cy="69" r=".51" fill="none" stroke="#000080" stroke-width=".21"/>
<path d="M221.7 41.1h7.6" fill="none" stroke="#000080" stroke-width=".25"/>
<circle cx="221.7" cy="41.1" r=".51" fill="#000080"/>
<circle cx="221.7" cy="41.1" r=".51" fill="none" stroke="#000080" stroke-width=".21"/>
<path d="M229.3 66.5h2.6" fill="none" stroke="#000080" stroke-width=".25"/>
<circle cx="229.3" cy="66.5" r=".51" fill="#000080"/>
<circle cx="229.3" cy="66.5" r=".51" fill="none" stroke="#000080" stroke-width=".21"/>
<text font-size="4.1" x="224.2" y="180">LAN8720A</text>
<g font-size="2.3">
<text x="36.1" y="3.7">1</text>
<text x="109.1" y="3.7">2</text>
<text x="182.3" y="3.7">3</text>
<text x="255.3" y="3.7">4</text>
<text x="2.2" y="25.3">A</text>
<text x="289.5" y="25.3">A</text>
<text x="96.6" y="59.4" transform="rotate(-90 96.6 59.4)">9</text>
<text x="104.2" y="59.4" transform="rotate(-90 104.2 59.4)">19</text>
<text x="106.8" y="59.4" transform="rotate(-90 106.8 59.4)">1</text>
<text x="111.8" y="59.4" transform="rotate(-90 111.8 59.4)">6</text>
<text x="234" y="58.4">1</text>
<text x="238.7" y="59.7">1</text>
<text x="246.9" y="59.7">8</text>
<text x="251.7" y="58.4">8</text>
<text x="233.9" y="60.9">2</text>
<text x="234" y="63.5">3</text>
<text x="238.7" y="62.2">2</text>
<text x="238.7" y="64.7">3</text>
<text x="245.7" y="64.7">10</text>
<text x="246.8" y="62.2">9</text>
<text x="251.7" y="63.5">10</text>
<text x="251.7" y="60.9">9</text>
<text x="82.7" y="71.1">17</text>
<text x="97.8" y="70.5" transform="rotate(-90 97.8 70.5)">VDDIO</text>
<text x="105.5" y="71" transform="rotate(-90 105.5 71)">VDD1A</text>
<text x="108" y="71" transform="rotate(-90 108 71)">VDD2A</text>
<text x="113.1" y="71.3" transform="rotate(-90 113.1 71.3)">VDDCR</text>
<text x="116.5" y="67.3">TXP</text>
<text x="124.6" y="71.1">20</text>
<text x="124.6" y="66">21</text>
<text x="233.8" y="66">4</text>
<text x="233.8" y="71.1">6</text>
<text x="233.9" y="68.5">5</text>
<text x="238.7" y="67.3">4</text>
<text x="238.7" y="69.8">5</text>
<text x="245.7" y="69.8">12</text>
<text x="245.9" y="67.3">11</text>
<text x="251.7" y="71.1">MH1</text>
<text x="251.7" y="66">11</text>
<text x="251.7" y="68.5">12</text>
<text x="2.3" y="73.6">B</text>
<text x="82.7" y="76.2">16</text>
<text x="82.7" y="73.6">18</text>
<text x="88.7" y="74.9">TXD1</text>
<text x="88.7" y="72.4">TXD0</text>
<text x="88.7" y="77.5">TXEN</text>
<text x="116.1" y="72.4">TXN</text>
<text x="116.3" y="77.5">RXP</text>
<text x="124.6" y="76.2">23</text>
<text x="233.9" y="73.6">7</text>
<text x="238.7" y="72.4">6</text>
<text x="238.7" y="74.9">7</text>
<text x="243.1" y="74.9">MH2</text>
<text x="243.3" y="72.4">MH1</text>
<text x="251.7" y="73.6">MH2</text>
<text x="289.6" y="73.6">B</text>
<text x="82.7" y="83.8">10</text>
<text x="83.8" y="81.3">7</text>
<text x="83.9" y="78.7">8</text>
<text x="88.7" y="82.5">RXD1/MODE1</text>
<text x="88.7" y="80">RXD0/MODE0</text>
<text x="115.9" y="82.5">RXN</text>
<text x="124.6" y="81.3">22</text>
<text x="82.7" y="88.9">12</text>
<text x="82.9" y="86.3">11</text>
<text x="88.7" y="85.1">RXER/PHYAD0</text>
<text x="88.7" y="87.6">CRS_DV/MODE2</text>
<text x="124.6" y="88.9">3</text>
<text x="82.8" y="91.4">13</text>
<text x="88.7" y="90.2">MDIO</text>
<text x="88.7" y="92.7">MDC</text>
<text x="105" y="95.3">LED2/NINTSEL</text>
<text x="105.8" y="90.2">LED1/REGOFF</text>
<text x="124.6" y="94">2</text>
<text x="82.7" y="99.1">14</text>
<text x="82.7" y="96.5">15</text>
<text x="88.7" y="97.8">NRST</text>
<text x="88.7" y="100.3">NINT/REFCLKO</text>
<text x="114.1" y="100.3">RBIAS</text>
<text x="124.6" y="99.1">24</text>
<text x="241.5" y="100.1" transform="rotate(-90 241.5 100.1)">5</text>
<text x="83.8" y="106.7">4</text>
<text x="83.9" y="104.1">5</text>
<text x="88.7" y="108">XTAL2</text>
<text x="88.7" y="105.4">XTAL1/CLKIN</text>
<text x="105.5" y="108" transform="rotate(-90 105.5 108)">VSS</text>
<text x="229" y="104.1">1</text>
<text x="233.6" y="105.4">I/O_1</text>
<text x="245.1" y="105.4">I/O_4</text>
<text x="254.2" y="104.1">6</text>
<text x="104.2" y="113.9" transform="rotate(-90 104.2 113.9)">25</text>
<text x="228.9" y="109.2">3</text>
<text x="233.6" y="110.5">I/O_2</text>
<text x="242.8" y="110.5" transform="rotate(-90 242.8 110.5)">VN VP</text>
<text x="245.3" y="110.5">I/O_3</text>
<text x="254.2" y="109.2">4</text>
<text x="241.5" y="115.4" transform="rotate(-90 241.5 115.4)">2</text>
<text x="2.3" y="121.9">C</text>
<text x="50.8" y="121.9">4</text>
<text x="55.6" y="123.2">VDD</text>
<text x="65.2" y="123.2">OUT</text>
<text x="73.7" y="121.9">3</text>
<text x="289.6" y="121.9">C</text>
<text x="51" y="127">1</text>
<text x="55.6" y="128.3">EN</text>
<text x="65" y="128.3">GND</text>
<text x="73.7" y="127">2</text>
<text x="2.2" y="170.3">D</text>
<text x="200.1" y="170.3">Title</text>
<text x="289.6" y="170.3">D</text>
<text x="200.1" y="177.9">Size</text>
<text x="212.8" y="177.9">Number</text>
<text x="263.6" y="177.9">Revision</text>
<text x="200.1" y="185.5">Date:</text>
<text x="201.4" y="181.7">A4</text>
<text x="211.5" y="185.5">4/01/2026</text>
<text x="250.9" y="185.5">Sheet</text>
<text x="257.7" y="185.5">of</text>
<text x="36.1" y="191.9">1</text>
<text x="109.1" y="191.9">2</text>
<text x="182.3" y="191.9">3</text>
<text x="200.1" y="188.1">File:</text>
<text x="211.5" y="188.1">D:\接案資料\..\LAN8720A.SchDoc</text>
<text x="250.9" y="188.1">Drawn By:</text>
<text x="255.3" y="191.9">4</text>
</g>
<g font-size="2.3" fill="#000080">
<text x="97.1" y="17.7">R54</text>
<text x="92" y="20.2">0402 0R 1%</text>
<text x="117.4" y="22.8">C54</text>
<text x="117.4" y="27.9">C55</text>
<text x="117.4" y="25.3">0402 22nF 50V X7R</text>
<text x="117.4" y="35.5">C56</text>
<text x="117.4" y="30.4">0402 10nF 50V X7R</text>
<text x="203.9" y="35.5">0402 49.9R 1%</text>
<text x="209" y="32.9">R58</text>
<text x="219.1" y="32.9">0402 49.9R 1% 0402 10nF 50V X7R</text>
<text x="224.2" y="30.4">R57</text>
<text x="224.7" y="36" transform="rotate(90 224.7 36)">R59</text>
<text x="239.5" y="30.4">C59</text>
<text x="250.1" y="36" transform="rotate(90 250.1 36)">0402 100nF 16V X7R</text>
<text x="18.7" y="38.5" transform="rotate(90 18.7 38.5)">0402 10R 1%</text>
<text x="117.4" y="38">0402 10nF 50V X7R</text>
<text x="206.9" y="41.1" transform="rotate(90 206.9 41.1)">0402 49.9R 1%</text>
<text x="252.7" y="41.1" transform="rotate(90 252.7 41.1)">C60</text>
<text x="21.3" y="43.6" transform="rotate(90 21.3 43.6)">R55</text>
<text x="209.5" y="46.1" transform="rotate(90 209.5 46.1)">R61</text>
<text x="224.7" y="43.6" transform="rotate(90 224.7 43.6)">0402 49.9R 1%</text>
<text x="232.3" y="43.6" transform="rotate(90 232.3 43.6)">NC</text>
<text x="234.9" y="43.6" transform="rotate(90 234.9 43.6)">R60</text>
<text x="18.7" y="53.8" transform="rotate(90 18.7 53.8)">NC</text>
<text x="21.3" y="53.8" transform="rotate(90 21.3 53.8)">R56</text>
<text x="122.5" y="48.2">C57</text>
<text x="122.5" y="50.7">0402 1uF 25V X5R</text>
<text x="122.5" y="53.3">C58</text>
<text x="122.5" y="55.8">0402 470pF 50V NPO</text>
<text x="236.9" y="55.8">RJ1</text>
<text x="86.9" y="60.9">U10</text>
<text x="232.3" y="76.7" transform="rotate(90 232.3 76.7)">0402 22nF 50V X7R</text>
<text x="260.3" y="74.1" transform="rotate(90 260.3 74.1)">R67 0402 0R 1%</text>
<text x="234.9" y="79.2" transform="rotate(90 234.9 79.2)">C62</text>
<text x="236.9" y="78.7">HR911105A</text>
<text x="18.7" y="84.3" transform="rotate(90 18.7 84.3)">0402 4.7K 1%</text>
<text x="21.3" y="89.4" transform="rotate(90 21.3 89.4)">R65</text>
<text x="130.1" y="87.6">R64</text>
<text x="130.1" y="92.7">R66</text>
<text x="136.5" y="91.4">0402 330R 1%</text>
<text x="18.7" y="99.6" transform="rotate(90 18.7 99.6)">0402 100nF 16V X7R</text>
<text x="136.5" y="96.5">0402 330R 1%</text>
<text x="231.9" y="101.6">ESD5</text>
<text x="21.3" y="102.1" transform="rotate(90 21.3 102.1)">C61</text>
<text x="54.4" y="102.1" transform="rotate(90 54.4 102.1)">0402 33R 1%</text>
<text x="61.5" y="106.7">0402 33R 1%</text>
<text x="64" y="104.1">R68</text>
<text x="79.8" y="107.2" transform="rotate(90 79.8 107.2)">0402 33R 1%</text>
<text x="56.9" y="109.7" transform="rotate(90 56.9 109.7)">R69</text>
<text x="82.3" y="109.7" transform="rotate(90 82.3 109.7)">R70</text>
<text x="107.3" y="111.8">LAN8720A-CP-TR</text>
<text x="128.9" y="109.2">R71</text>
<text x="130.1" y="111.8">0402 12.1K 1%</text>
<text x="53.9" y="119.4">Y1</text>
<text x="243.3" y="114.3">SRV05-4</text>
<text x="48.8" y="132.1">XOS25050000LT00351005</text>
</g>
<g font-size="2.3" fill="#800000">
<text x="94.8" y="22.8">3.3V</text>
<text x="104.3" y="22.8">E3.3V</text>
<text x="244.2" y="35.5">E3.3V</text>
<text x="23.6" y="38">3.3V</text>
<text x="218.7" y="38">E3.3V</text>
<text x="31" y="50.7">RXER</text>
<text x="256.9" y="50.7">E3.3V</text>
<text x="209" y="58.4">TXP</text>
<text x="209" y="60.9">TXN</text>
<text x="209" y="63.5">RXP</text>
<text x="262.4" y="63.5">LED_G</text>
<text x="38.6" y="71.1">RMII_TXD0</text>
<text x="132.7" y="66">TXP</text>
<text x="132.7" y="71.1">TXN</text>
<text x="209" y="71.1">RXN</text>
<text x="262.4" y="66">LED_Y</text>
<text x="38.6" y="73.6">RMII_TXD1</text>
<text x="38.6" y="76.2">RMII_TXEN</text>
<text x="132.7" y="76.2">RXP</text>
<text x="23.6" y="83.8">3.3V</text>
<text x="38.6" y="83.8">RXER</text>
<text x="38.6" y="81.3">RMII_RXD1 R63 0402 10R 1%</text>
<text x="38.6" y="78.7">RMII_RXD0 R62 0402 10R 1%</text>
<text x="132.7" y="81.3">RXN</text>
<text x="38.6" y="88.9">RMII_MDIO</text>
<text x="38.6" y="86.3">RMII_RXDV</text>
<text x="139" y="88.9">LED_G</text>
<text x="38.6" y="91.4">RMII_MDC</text>
<text x="139" y="94">LED_Y</text>
<text x="38.6" y="99.1">RMII_CLK</text>
<text x="38.6" y="96.5">RMII_RSTN</text>
<text x="239.1" y="96.5">E3.3V</text>
<text x="221.7" y="104.1">TXP</text>
<text x="257.3" y="104.1">RXP</text>
<text x="221.7" y="109.2">TXN</text>
<text x="257.3" y="109.2">RXN</text>
<text x="46.5" y="116.9">3.3V</text>
</g>
</svg>
